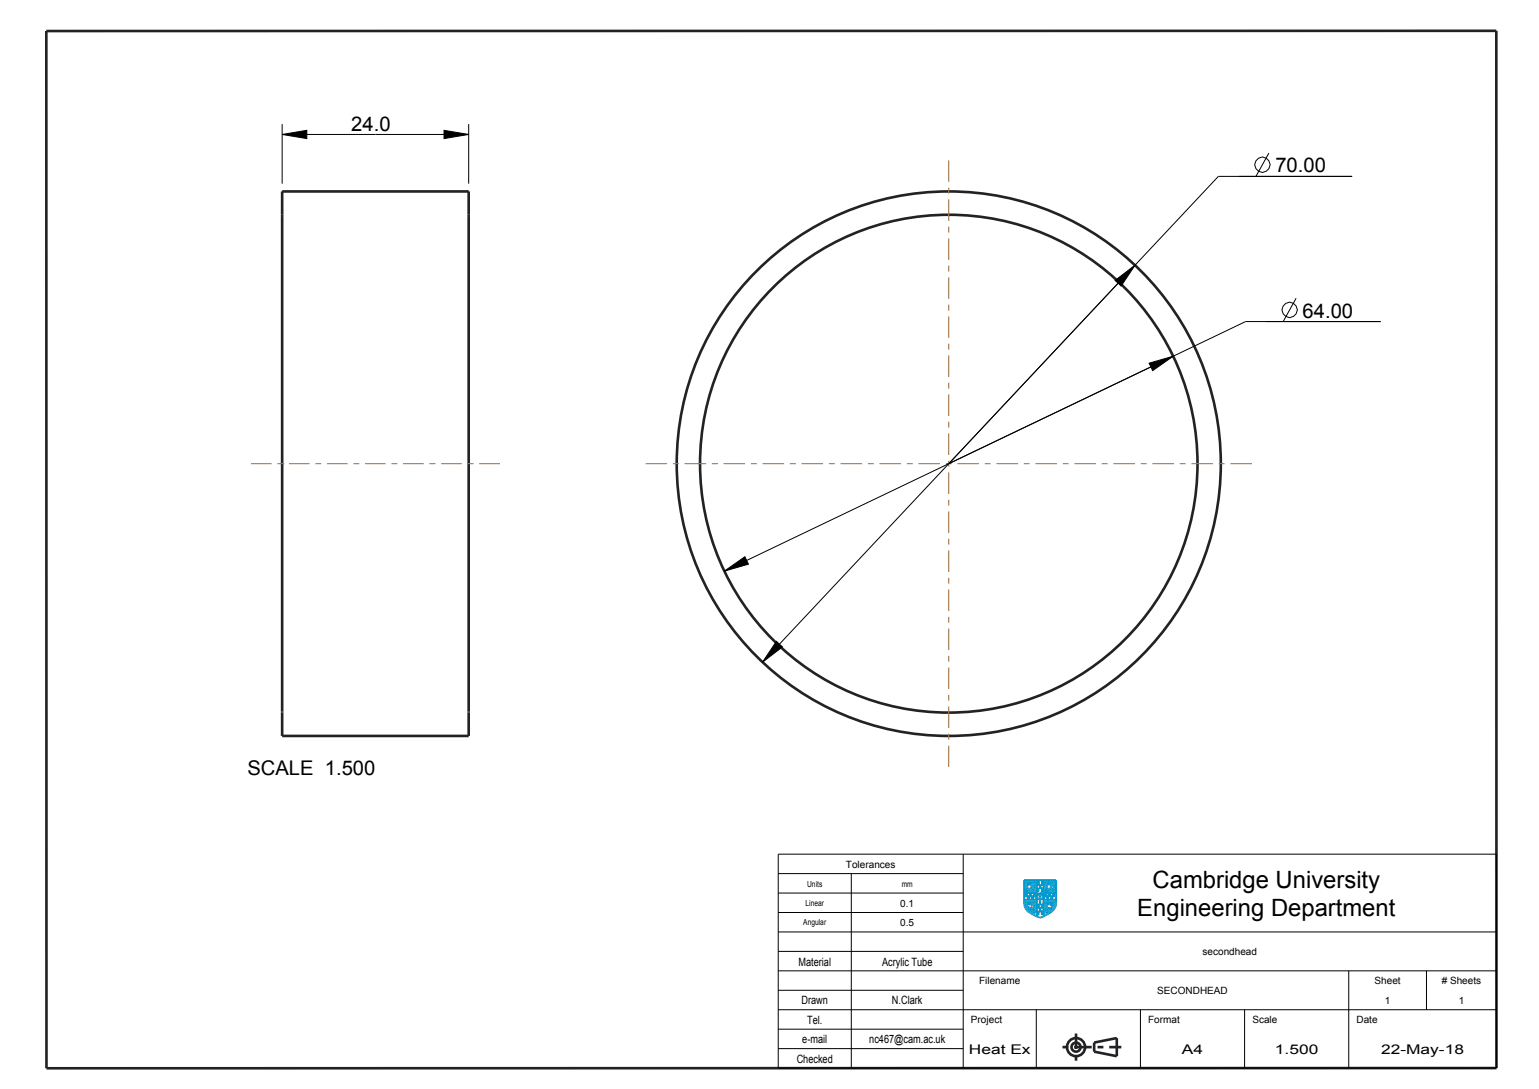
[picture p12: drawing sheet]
<svg xmlns="http://www.w3.org/2000/svg" width="297mm" height="210mm" viewBox="0 0 297 210" stroke-linecap="round" stroke-linejoin="round" font-family="sans-serif">
<path d="M205 201.9h11.4M207.7 204.5v-5.2" fill="none" stroke="#222226" stroke-width=".51" stroke-dasharray="1.1 1.1 3.4 1.1" stroke-linecap="butt"/>
<g fill="none" stroke="#222226" stroke-width=".51">
<path d="M8.9 6l279.9-.1v200.1h-279.8zM54.4 36.9h36v105h-36zM211.2 201.1l4.3-.9v3.5l-4.3-.9z"/>
<circle cx="183.1" cy="89.4" r="48"/>
<circle cx="183.1" cy="89.4" r="52.5"/>
<circle cx="207.7" cy="201.9" r="1.75"/>
<circle cx="207.7" cy="201.9" r=".87"/>
</g>
<g fill="none" stroke="#09c" stroke-width=".38">
<path d="M197.6 173.5h2.5v3.2M197.8 170.4h.1M197.8 170.4v.1M197.8 170.5l.3 .8 .2-.1M197.8 174.2l.3 .6 .6 .2-.1 .1h-.2v.3l.2 .1 .5-.6v.6h-.3v.3a.39 .39 0 0 0 .5-.1 .39 .39 0 0 0 .1-.5l.2 .3-.3 .4h.2l.1 .2a.94 .94 0 0 0 0-1.1M197.8 174.2h.1M197.8 170.1h.1M197.9 170.1v.3M197.9 170.4h-.1M197.9 171.6h.1M197.9 172h.1M197.9 173.8v.1"/>
<path d="M197.9 173.9v.2M197.9 173.9h.1M197.9 174.2h.1M197.9 171.9h.1M197.9 171.5v.1M197.9 171.9v.1M197.9 174.1v.1M197.9 171.8v.1M197.9 173.8l.1 .1M197.9 173.8h.1M197.9 172.8h.3M197.9 171.5h.2"/>
<path d="M197.9 171.5h.1M197.9 171.8h.1M197.9 171.6l.1 .1M197.9 170h.1M197.9 170l-.1 .1M198 171.6v.1M198 171.8h-.1M198 170l.1 .2M198 171.8h.1M198 172h.1M198 171.7h.1M198 173.9h.1"/>
<path d="M198 172.7h.2M198 171.7v.1M198 171.5h.1M198 172.7h.1h-.1M198.1 170.2h.1M198.1 171.9l-.1 .1M198.1 173.9v.1M198.1 171.5h.1M198.1 172.3v.7M198.1 174h.1M198.1 174v.1M198.1 170.2v.1"/>
<path d="M198.1 170.7v.1M198.1 171.5l.1 .1M198.1 174.1h.1M198.1 170.3v.1M198.1 171.9h.1M198.1 170.4h.1M198.1 170.8l.1 .1M198.1 171.8l.1 .1M198.1 174.1l.1 .1M198.2 170.9h.1M198.2 171.9h-.1M198.2 174.2h.1"/>
<path d="M198.2 170.7h-.1M198.2 171.8h-.1M198.2 171.8v.1M198.2 171.8h.1M198.2 171.9h.1M198.2 174.2v.1M198.2 170.6v.1M198.2 170.4v.1M198.2 170.5h.1M198.2 170.6h.1M198.2 171.3h.1M198.2 170.5v.1"/>
<path d="M198.2 172.8h-.2M198.2 171.5h.1M198.2 171.9v.1M198.2 174.3v.1M198.2 172.8h-.3M198.2 172h.1M198.3 171.9v.1M198.3 170.9h-.1M198.3 171.5l-.1 .1M198.3 170.1l-.1 .1 .2 .3-.1 .3M198.3 172h.1M198.3 171.5h.1"/>
<path d="M198.3 170.9h.1M198.3 170.1h.1M198.3 173.3h.3h-.3M198.3 173.9l-.1 .2 .2 .2-.1 .3-.1-.1v-.1M198.3 171.9h.1M198.3 170.8v.1M198.4 171.2h-.1M198.4 173.9h-.1M198.4 171.8l-.1 .1M198.4 171.8v.1M198.4 171.2h.1M198.4 171.8h.1"/>
<path d="M198.4 173.9h.1M198.4 170l-.1 .1M198.4 173.2h.2M198.4 171.2l-.1 .3M198.4 170h.1M198.4 171.7h.1M198.4 171.7v.1M198.4 170.2l.2 .2zM198.4 170.2h.1M198.5 171.7h-.1M198.5 174l.1 .2zM198.5 174h.1"/>
<path d="M198.5 171.6v.1M198.5 173.5v-.7v.7M198.5 170h.1M198.5 172.8v.7M198.5 171.6h.1M198.5 173.8l-.1 .1M198.5 170.5l.2-.1-.1 .2zM198.5 173.8h.1M198.5 174.3l.2-.1v.3zM198.5 173.2h-.1M198.6 170.4v.1M198.6 174.5h.1"/>
<path d="M198.6 173.7l-.1 .1M198.6 171.5l-.1 .1M198.6 171.5h.1M198.6 173.7l.2 .1M198.6 173.7h.1M198.6 169.9h.1M198.6 169.9l-.1 .1M198.6 173.2l-.2 .1M198.6 171.9h.1M198.6 169.9l.1 .1M198.7 171.9h.1M198.7 170.3l.1-.1-.1 .2z"/>
<path d="M198.7 170h.1M198.7 171.7h.1M198.7 174.2l.1-.2-.1 .2M198.7 171.6h.1M198.7 171.6v.1M198.7 172.8h.3h-.3M198.7 171.8l-.1 .1M198.7 171.4l-.1 .1M198.7 171.8h.1M198.7 171.7v.1M198.7 172.7h.2M198.7 171.4h.1"/>
<path d="M198.8 173.8h.1M198.8 170h.1M198.8 173.8l.1 .2M198.8 172.3v.7M198.8 170l.1 .1M198.8 171.6h.1M198.8 171.6h-.1M198.9 172.3v.7M198.9 170.4v.3M198.9 171.2l-.2 .2M198.9 170.1h.1M198.9 171.6h.1"/>
<path d="M198.9 170.1v.1M198.9 170.4h.1M198.9 171.2h.1M198.9 172.7h-.1M198.9 170.7h.1M198.9 174h.1M198.9 170.2h.1M198.9 170.2v.1M198.9 171.6v.1M198.9 170.3v.1M198.9 170.7l.5 .1M198.9 171.7h.1"/>
<path d="M198.9 170.3h.1M199 171.1l-.1 .1M199 174v.1M199 170.3l.1 .2 .6 .3M199 171.7h.1M199 174.1l-.1 .4 .5 .1M199 171.2h.1M199 174.1l.1 .2 .5 .3M199 171.2v.2M199 171.1h.1M199 172.8h-.3M199 171.4v.1"/>
<path d="M199 171.5h.1M199.1 171.1l-.1 .1M199.1 171.5v.1M199.1 173.3h.3h-.3M199.1 171.6l-.1 .1M199.1 171.1h.1M199.1 171.6h.1M199.1 171.1h-.1M199.1 173.2h.2M199.2 170.2l.6 .5M199.2 171.1h.1M199.2 170.2h.1"/>
<path d="M199.2 171.1v.1M199.2 170.2l.3 .1 .3-.1M199.2 174v.1M199.2 174.1l.2 .1M199.2 173.1h.1l-.1 .1M199.2 174h.1M199.2 171.2h.1M199.2 172.8v.6M199.2 171.3l.1 .1M199.3 171.3h-.1M199.3 171.4h.1M199.3 171.4l.1 .1"/>
<path d="M199.3 174l.3 .1M199.3 171.3l.2 .2M199.3 171.7l-.3 .3-.3-.1M199.3 171.6v.1M199.4 171.8h.1M199.4 171.5h.1M199.4 171.6h-.1M199.4 171.5v.1M199.4 171.6h.1M199.4 173.2l-.3 .1M199.4 174.6h.1M199.4 171.8v.1"/>
<path d="M199.4 174.2h.1M199.4 170.8h.1M199.4 171.6v.2M199.4 171.9h.1M199.4 171.9l.2 .1M199.5 172.8h.3h-.4M199.5 171.6h.1M199.5 171.6h-.1M199.5 174.2l.2 .1M199.5 170.8h.1M199.5 174.6h.1M199.5 171v.1"/>
<path d="M199.5 172.7h.2M199.5 171.5h.1M199.5 171.6l.1 .1M199.5 171.1h.1M199.5 171h.1M199.5 174.8l.1 .1M199.6 171.1l.1 .2M199.6 171.5h.1M199.6 174.9h.1M199.6 174.6h.1M199.6 170.8h.1M199.6 174.9v.1"/>
<path d="M199.6 172.3v.7M199.6 171.5v.2M199.6 172h.1M199.6 173.9l-.4-.1-.2 .2M199.6 174.8h.1M199.6 174.8h-.1M199.6 171.9v.1M199.6 174.6l.1 .1M199.6 171.9h.1M199.7 174.6h.1M199.7 174.8h.1M199.7 171.9h-.1"/>
<path d="M199.7 173.9h-.1M199.7 174.7h.1M199.7 174.1h-.1M199.7 170.8h.1M199.7 174.3h.1M199.7 172.7h-.1M199.7 174.3l.2 .3M199.7 174.6v.1M199.7 173.8v.1M199.7 171.3h.1M199.7 173.7l.2 .3M199.7 173.7v.1"/>
<path d="M199.7 170h.1M199.7 170l-.1 .1a.38 .38 0 0 0-.6 .2M199.8 172.8h-.3M199.8 170h.1M199.8 173.8h.1M199.8 171.2h.1M199.8 171.2v.1M199.8 174.8h.1M199.8 170v.1M199.8 171.3h.1M199.8 170.9l-.2 .1M199.8 170.1v.1"/>
<path d="M199.8 171.3l.1 .6h-.2M199.8 170.7h.1M199.8 174.7v.1M199.8 174l-.1 .1M199.8 170.9h.1M199.8 170.7v.2M199.9 174.7h-.1M199.9 174h-.1M199.9 174.7h.1M199.9 174.6v.1M200 172.3h1.5v1.1h-1.5zM200.1 172.5h.1"/>
<path d="M200.1 172.5v.8M200.1 169.7v2.5h-2.5M200.1 172.7h.1M200.1 172.7h.2M200.1 173.2h.1M200.2 173.2h.1M200.2 173.2h-.1M200.2 173.1h.1M200.2 171.8h.3h-.3M200.2 176.3h.3h-.3M200.2 170.5l.3 .1M200.2 174.9l.3 .1"/>
<path d="M200.2 172.7h.1M200.2 172.7h-.1M200.2 172.2v.4h.2v-.3h-.2M200.2 173.1l.1 .1M200.3 176.2h.1M200.3 171.7h.1M200.3 170.5h.2M200.3 174.8h.2M200.3 173.2h-.1M200.3 173.2h.1M200.3 172.7h.1M200.3 176.1h.1l-.1 .1"/>
<path d="M200.3 171.6h.1l-.1 .1M200.3 171.3v.7M200.3 175.8v.6M200.3 171.3l.1 .6M200.3 175.8l.1 .6M200.4 170v.7M200.4 174.4v.7M200.4 172.5h.2M200.4 170.4h-.1M200.4 174.8h-.1M200.5 176.2h-.3M200.5 171.7h-.3"/>
<path d="M200.5 170.5h-.3M200.5 174.9h-.3M200.5 170.5v.1M200.5 174.9v.1M200.5 172.9h.4a.19 .19 0 0 1-.2 .1 .19 .19 0 0 1-.2-.1zM200.5 174.3h.4M200.6 175.6h.3M200.6 171.2h.3h-.3M200.6 175.5h.2M200.6 174.2h.2M200.6 171.1h.2M200.6 172.2h.2v.4h-.2v-.3"/>
<path d="M200.7 171h.1l-.1 .1M200.7 175.1v.6M200.7 173.8v.6M200.7 170.7v.6M200.7 177h.1M200.8 176.9l-.1 .1M200.8 174.1h-.1h.1M200.8 175.4h-.1M200.8 176.9h.1M200.8 172.5h.2M200.8 174.2h-.2M200.8 175.5h-.2"/>
<path d="M200.9 171.1h-.3M200.9 174.2v.1M200.9 176.3h.3M200.9 174.9l.3 .1M200.9 170.5l.4 .1M201 171.7l.3 .1h-.4M201 176.2h.2M201 174.8h.2M201 171.7h.2M201 170.5h.2M201 172.3h.2v.2h-.2v-.2M201 174.8h.1h-.1"/>
<path d="M201.1 174.4v.7M201.1 175.8v.6M201.1 171.3v.6M201.1 170v.7M201.1 171.3v.7M201.1 176.1h-.1M201.1 173.2h.2M201.2 171.6h-.2l.2 .1M201.2 173.2h-.1M201.2 172.7h.1M201.2 170.4h-.1M201.2 172.4h.2"/>
<path d="M201.2 176.2h-.3M201.2 174.9h-.3M201.2 174.9v.1M201.2 176.2l-.3 .1M201.2 170.5h-.2M201.3 173.1v.1M201.3 173.1l-.1 .1M201.3 170.5v.1M201.3 173.2h.1M201.3 172.7h.1M201.4 172.5v.8M201.4 176.7a3.4 3.4 0 0 0 2.4-2.2v-4.8h-6.2v4.3a2.41 2.41 0 0 0 1.7 2.3l1.4 .7"/>
<path d="M201.4 176.7l-.6 .2M201.4 169.7v2.5h2.4M201.5 174.2h.1M201.5 174.2l.3 .7M201.5 174.1v.1M201.6 174.1v.1M201.6 174.1h-.1M201.6 170.4l.3 .9M201.6 170.4h.1M201.6 173.9v.2M201.6 173.9h.1M201.6 172.8h.3h-.3"/>
<path d="M201.6 174.1h.1M201.6 170l.1 .1M201.7 170l.1 .1M201.7 170.1v.2M201.7 170.3h-.1M201.7 170.1h.1M201.7 170h-.1M201.7 171.6h.1M201.7 171.5v.1M201.7 170.3h.1M201.7 172.7h.2M201.7 171.9v.1"/>
<path d="M201.7 171.9h.1M201.7 171.8v.1M201.7 171.5h.1M201.7 173.8l-.1 .1M201.7 173.8h.1M201.7 171.8h.1M201.7 173.8l.1 .2M201.7 172h.1M201.7 171.6l.1 .1M201.8 171.6h.1M201.8 174.9h.1M201.8 171.7h-.1"/>
<path d="M201.8 171.9v.1M201.8 171.5h.1M201.8 171.5h-.1M201.8 171.9h.1M201.8 172.3v.7M201.8 171.7h.1M201.8 174h.1M201.8 174l.1 .1M201.8 172.7h-.1M201.8 170.1h.1M201.9 171.9h-.1M201.9 174.5v.1"/>
<path d="M201.9 174.1h.1M201.9 170.1v.2M201.9 174.6h.1M201.9 174.1l.1 .2M201.9 171.5h.1M201.9 174.6v.1M201.9 171.3h.1M201.9 171.9h.1M201.9 174.7h.1M201.9 172.8h-.2M201.9 170.7v.1M201.9 170.8h.1"/>
<path d="M201.9 170.3l.1 .1M201.9 171.8h.1M201.9 174.4v.1M202 174.7h.1M202 174.3l-.1 .1M202 170.4h.1M202 170.8v.1M202 171.9h-.1M202 170.9h.1M202 171.8h.1M202 171.8v.1M202 173.9l.1 .8"/>
<path d="M202 171.9h.1M202 170.6l-.1 .1M202 170.4v.1M202 171.3h.1M202 170.5v.1M202 171.5h.1M202 173.9h.1M202 173.3h.4M202.1 171.9h.1M202.1 174.7h-.1M202.1 171.5h-.1M202.1 171.5h.1"/>
<path d="M202.1 173.8l-.1 .1M202.1 171.4v.1M202.1 173.2h.2M202.1 173.8h.1M202.1 171.4h.1M202.1 170.9h.1M202.1 171.2l-.2 .1M202.2 170l-.2 .2 .2 .3-.1 .4M202.2 171.8l-.1 .1M202.2 171.2h-.1M202.2 171.8h.1M202.2 170h.1"/>
<path d="M202.2 169.9v.1M202.2 171.1v.1M202.2 174v.1M202.2 173.8h-.1M202.2 171.7v.1M202.2 174l.1 .1M202.2 174h.1M202.2 171.3l-.1 .1M202.2 171.7h.1M202.2 171.1h.1M202.2 171.3h.1M202.2 169.9l.1 .1"/>
<path d="M202.2 172.8v.6M202.2 169.9h.1M202.2 171.1v.2M202.2 173.8h.1M202.2 174.1h.1M202.2 170.2l.2 .1zM202.2 173.7v.1M202.2 170.2h.1M202.3 173.7l.1 .1M202.3 173.7h-.1M202.3 171.6l-.1 .1M202.3 174.2h.1v.2z"/>
<path d="M202.3 173.1h-.1M202.3 169.9v.1M202.3 169.9h.1M202.3 173.2h-.2M202.4 170.4h.1l-.1 .2zM202.4 170.4h-.1M202.4 171.5l-.1 .1M202.4 169.9h.1M202.4 171.5h.1M202.4 169.9h-.1M202.4 174v.1zM202.4 172.8h.3h-.3"/>
<path d="M202.4 173.8h.1M202.4 171.9l.4 .1M202.4 171.8v.1M202.5 170.2v.1zM202.5 173.8h.1M202.5 172.7h.2M202.5 171.4l-.1 .1M202.5 171.6h.1M202.5 169.9v.1M202.5 171.8h-.1M202.5 174h.1M202.5 171.7v.1"/>
<path d="M202.5 170h.1M202.5 171.4h.1M202.5 171.6v.1M202.5 171.7h.1M202.5 173.8l.1 .1M202.6 172.3v.7M202.6 170.2h-.1M202.6 170h.1M202.6 174.2l.1 .3M202.6 172.3v.6M202.6 173.9h.1M202.6 170l.1 .1"/>
<path d="M202.6 174.2h.1M202.6 171.6h.1M202.6 171.6h-.1M202.6 171.2l-.1 .2M202.6 172.6h-.1M202.6 171.2h.1M202.6 173.9l.1 .1M202.7 174h.1M202.7 171.1l-.1 .1M202.7 174l-.1 .2M202.7 170.1h.1M202.7 171.1h.1"/>
<path d="M202.7 172.7h-.3M202.7 170.1v.1M202.7 171.6h.1M202.7 170.2a.31 .31 0 0 0 .1 .5l.4 .1M202.8 174.5l.5 .1a.45 .45 0 0 1-.5-.2 .45 .45 0 0 1 .2-.6h.5l.1 .2-.3 .2-.4-.1a.53 .53 0 0 1 .5 .7 .71 .71 0 0 1-.5 .7l-.2-.3 .3-.1-.2-.2-.1 .3a.78 .78 0 0 1-.7 .8l-.2 .1v-.2l.2-.3 .4-.1v-.5a.67 .67 0 0 1-.8 .5v-.3l.4-.1v-.2h-.2M202.8 174.5h-.1M202.8 171.6h.1M202.8 171.2h.1M202.8 171.2v.2M202.8 170a.49 .49 0 0 0 .5 .7M202.8 171.4v.1M202.8 173.2l.3 .1h-.3"/>
<path d="M202.8 170h.1M202.8 171.5h.1M202.8 172h.1M202.9 171.1l-.1 .1M202.9 171.6h-.1M202.9 171.5h.1M202.9 171.1h-.2M202.9 171.6h.1M202.9 171.1h.1M202.9 173.2h.2M202.9 171.5v.1M203 171.1h.1"/>
<path d="M203 170.2l.5 .3 .1 .3M203 170.2h.1M203 172.8v.6M203 170.1v.1M203 170.1l.4 .2M203 170.1h.1M203 173.1h-.1M203 171.3h.1M203.1 171.3h-.1M203.1 171.3v.1M203.1 171.4h.1M203.1 171.3h.1"/>
<path d="M203.1 171.4l.1 .1M203.1 171.6l-.3 .4M203.1 171.6h.1M203.1 171.3l.2 .1M203.2 171.7v.1M203.2 170.7v.1M203.2 171.6h-.1M203.2 171.5h.1M203.2 171.6v.1M203.2 171.5v.1M203.2 171.6h.1M203.2 171.8h.1"/>
<path d="M203.2 172.8h.3h-.3M203.2 170.8h.1M203.2 171.8l.1 .2M203.3 172.7h.1M203.3 170.8h.1M203.3 171.6h-.1M203.3 171.6h.1M203.3 171.4h.1M203.3 171.9v.1M203.3 171.4l.1 .1M203.3 171h.1M203.3 170.7h.1"/>
<path d="M203.3 171v.1M203.3 171.1h.1M203.4 172.3v.7M203.4 170.7h.1M203.4 170.9l.2 .1M203.4 170.9l-.1 .1M203.4 171.1l.1 .1M203.4 170.8h.1M203.4 171.5h.1M203.4 172.7h-.1M203.4 171.5v.1M203.4 171.9h-.1"/>
<path d="M203.5 171.9h.1M203.5 171.9h-.1M203.5 170.7v.1M203.5 170.2l-.1 .1M203.5 171.2h.1M203.5 169.9h.1M203.5 169.9l-.7 .1M203.6 169.9v.1M203.6 171.2h.1M203.6 171.1v.1M203.6 171.1h.1M203.6 170.9v.1"/>
<path d="M203.6 170.2h-.1M203.6 170h.1M203.6 170v.1M203.6 171.2v.1M203.6 171.9h.1M203.6 170.1v.1M203.6 171.3h.1M203.6 171.3l.1 .6M203.6 170.8v.1M203.6 170.8h.1M203.7 171.9h-.1M203.8 173.5h-2.4v3.2"/>
<path d="M203.8 174v.1"/>
<circle cx="198.1" cy="172.4" r=".06"/>
<circle cx="198.5" cy="172.9" r=".04"/>
<circle cx="198.8" cy="172.4" r=".04"/>
<circle cx="199.2" cy="172.9" r=".04"/>
<circle cx="199.2" cy="172.9" r=".06"/>
<circle cx="199.6" cy="172.4" r=".04"/>
<circle cx="199.6" cy="172.4" r=".06"/>
<circle cx="200.3" cy="175.9" r=".04"/>
<circle cx="200.3" cy="171.4" r=".06"/>
<circle cx="200.3" cy="175.9" r=".06"/>
<circle cx="200.4" cy="170.1" r=".04"/>
<circle cx="200.4" cy="174.5" r=".04"/>
<circle cx="200.7" cy="173.8" r=".04"/>
<circle cx="200.7" cy="175.2" r=".04"/>
<circle cx="200.7" cy="170.8" r=".04"/>
<circle cx="200.7" cy="170.8" r=".06"/>
<circle cx="201" cy="172.1" r=".04"/>
<circle cx="201.1" cy="174.5" r=".04"/>
<circle cx="201.1" cy="175.8" r=".04"/>
<circle cx="201.1" cy="171.4" r=".04"/>
<circle cx="201.1" cy="170.1" r=".04"/>
<circle cx="201.1" cy="170.1" r=".06"/>
<circle cx="201.8" cy="172.4" r=".04"/>
<circle cx="201.8" cy="172.4" r=".06"/>
<circle cx="202.2" cy="172.8" r=".04"/>
<circle cx="202.2" cy="172.5" r=".04"/>
<circle cx="202.6" cy="172.4" r=".04"/>
<circle cx="202.6" cy="172.4" r=".06"/>
<circle cx="203" cy="172.9" r=".04"/>
<circle cx="203.4" cy="172.4" r=".04"/>
</g>
<path d="M54.4 25.9l4.8-.8v1.6zM85.7 25.1l4.7 .8-4.7 .8zM215.2 54.1l3.8-3-2.6 4.1zM221.8 70l4.6-1.3-4 2.8zM139.8 110.1l3.9-2.7 .7 1.4zM149.8 123.7l1.2 1.1-3.8 2.9z" fill="#000"/>
<g fill="none" stroke="#000" stroke-width=".19">
<path d="M54.4 25.9l4.8-.8v1.6zM54.4 23.9v11.5M54.4 25.9h36M85.7 25.1l4.7 .8-4.7 .8zM90.4 23.9v11.5M244.9 29.5l-2.5 4.5M260.9 34h-25.8l-87.9 93.7M215.2 54.1l3.8-3-2.6 4.1zM250.1 57.5l-2.5 4.5M221.8 70l4.6-1.3-4 2.8zM266.4 62h-26l-100.6 48.1M139.8 110.1l3.9-2.7 .7 1.4z"/>
<path d="M149.8 123.7l1.2 1.1-3.8 2.9zM150.2 164.7h138.6v41.3h-138.6zM150.2 179.7h138.6M150.2 176h35.7M150.2 172.2h35.7M150.2 168.5h35.7M164.3 168.5v37.5M185.9 164.7v41.3M150.2 198.5h35.7M150.2 194.7h138.6M150.2 191h35.7M150.2 187.2h138.6"/>
<path d="M150.2 183.5h35.7M200 194.7v11.3M220.1 194.7v11.3M240.2 194.7v11.3M260.3 187.2v18.8M275.3 187.2v7.5M150.2 202.2h35.7"/>
<circle cx="243.6" cy="31.8" r="1.47"/>
<circle cx="248.9" cy="59.8" r="1.47"/>
</g>
<g fill="none" stroke="#963" stroke-width=".19">
<path d="M183.1 30.9v4.2M183.1 36.2v1.1M183.1 38.4v4.2M183.1 43.7v1.1M183.1 46v4.1M183.1 51.2v1.2M183.1 53.5v4.1M183.1 58.8v1.1M183.1 61v4.2M183.1 66.3v1.1M183.1 68.5v4.2M183.1 73.8v1.1"/>
<path d="M183.1 76.1v4.1M48.4 89.4h4M53.5 89.4h1.2M54.7 89.4h.1M55.8 89.4h3.9M60.9 89.4h1.1M63.1 89.4h4M68.2 89.4h1.1M70.5 89.4h3.9M75.6 89.4h1.1M77.8 89.4h4M82.9 89.4h1.1"/>
<path d="M85.2 89.4h3.9M90.2 89.4h1.2M92.5 89.4h3.9M124.6 89.4h4.1M129.9 89.4h1.1M132.1 89.4h4.2M137.4 89.4h1.1M139.6 89.4h4.2M144.9 89.4h1.1M147.2 89.4h4.1M152.4 89.4h1.2M154.7 89.4h4.1"/>
<path d="M160 89.4h1.1M162.2 89.4h4.2M167.5 89.4h1.1M169.7 89.4h4.2M175 89.4h1.1M177.3 89.4h4.1M182.5 89.4h1.2M183.1 81.3v1.2M183.1 83.6v4.1M183.1 88.9v1.1M183.1 91.1v4.1M183.1 96.4v1.1"/>
<path d="M183.1 98.6v4.2M184.8 89.4h4.1M190.1 89.4h1.1M192.3 89.4h4.2M197.6 89.4h1.1M199.8 89.4h4.2M205.1 89.4h1.1M207.4 89.4h4.1M212.6 89.4h1.2M214.9 89.4h4.1M220.2 89.4h1.1M222.4 89.4h4.1"/>
<path d="M227.7 89.4h1.1M229.9 89.4h4.2M235.2 89.4h1.1M237.5 89.4h4.1M183.1 103.9v1.1M183.1 106.2v4.1M183.1 111.4v1.2M183.1 113.7v4.1M183.1 118.9v1.2M183.1 121.2v4.1M183.1 126.5v1.1M183.1 128.7v4.2"/>
<path d="M183.1 134v1.1M183.1 136.3v4.1M183.1 141.5v1.1M183.1 143.8v4.1"/>
</g>
<g font-size="4.6">
<text x="222.4" y="171.3">Cambridge University</text>
<text x="219.5" y="176.6">Engineering Department</text>
</g>
<g font-size="3.9">
<text x="67.8" y="25.2">24.0</text>
<text x="246.1" y="33.3">70.00</text>
<text x="251.4" y="61.3">64.00</text>
<text x="47.7" y="149.4">SCALE 1.500</text>
</g>
<g font-size="2.6">
<text x="187" y="203.2">Heat Ex</text>
<text x="228.1" y="203.2">A4</text>
<text x="246" y="203.2">1.500</text>
<text x="266.5" y="203.2">22-May-18</text>
</g>
<g font-size="2.2">
<text x="154.1" y="186.2">Material</text>
<text x="170.2" y="186.2">Acrylic Tube</text>
<text x="154.7" y="193.7">Drawn</text>
<text x="155.8" y="197.4">Tel.</text>
<text x="172.1" y="193.7">N.Clark</text>
<text x="154.8" y="201.2">e-mail</text>
<text x="167.8" y="201.2">nc467@cam.ac.uk</text>
<text x="153.7" y="204.9">Checked</text>
</g>
<g font-size="1.9">
<text x="163.3" y="167.3">Tolerances</text>
<text x="173.7" y="178.6">0.5</text>
<text x="173.7" y="174.8">0.1</text>
<text x="232.1" y="184.2">secondhead</text>
<text x="189" y="189.8">Filename</text>
<text x="223.3" y="191.7">SECONDHEAD</text>
<text x="265.3" y="189.8">Sheet</text>
<text x="278.2" y="189.8"># Sheets</text>
<text x="187.4" y="197.3">Project</text>
<text x="221.6" y="197.3">Format</text>
<text x="241.7" y="197.3">Scale</text>
<text x="261.8" y="197.3">Date</text>
<text x="267.2" y="193.6">1</text>
<text x="281.5" y="193.6">1</text>
</g>
<g font-size="1.6">
<text x="155.8" y="171">Units</text>
<text x="174" y="171">mm</text>
<text x="155" y="178.5">Angular</text>
<text x="155.4" y="174.7">Linear</text>
</g>
</svg>
